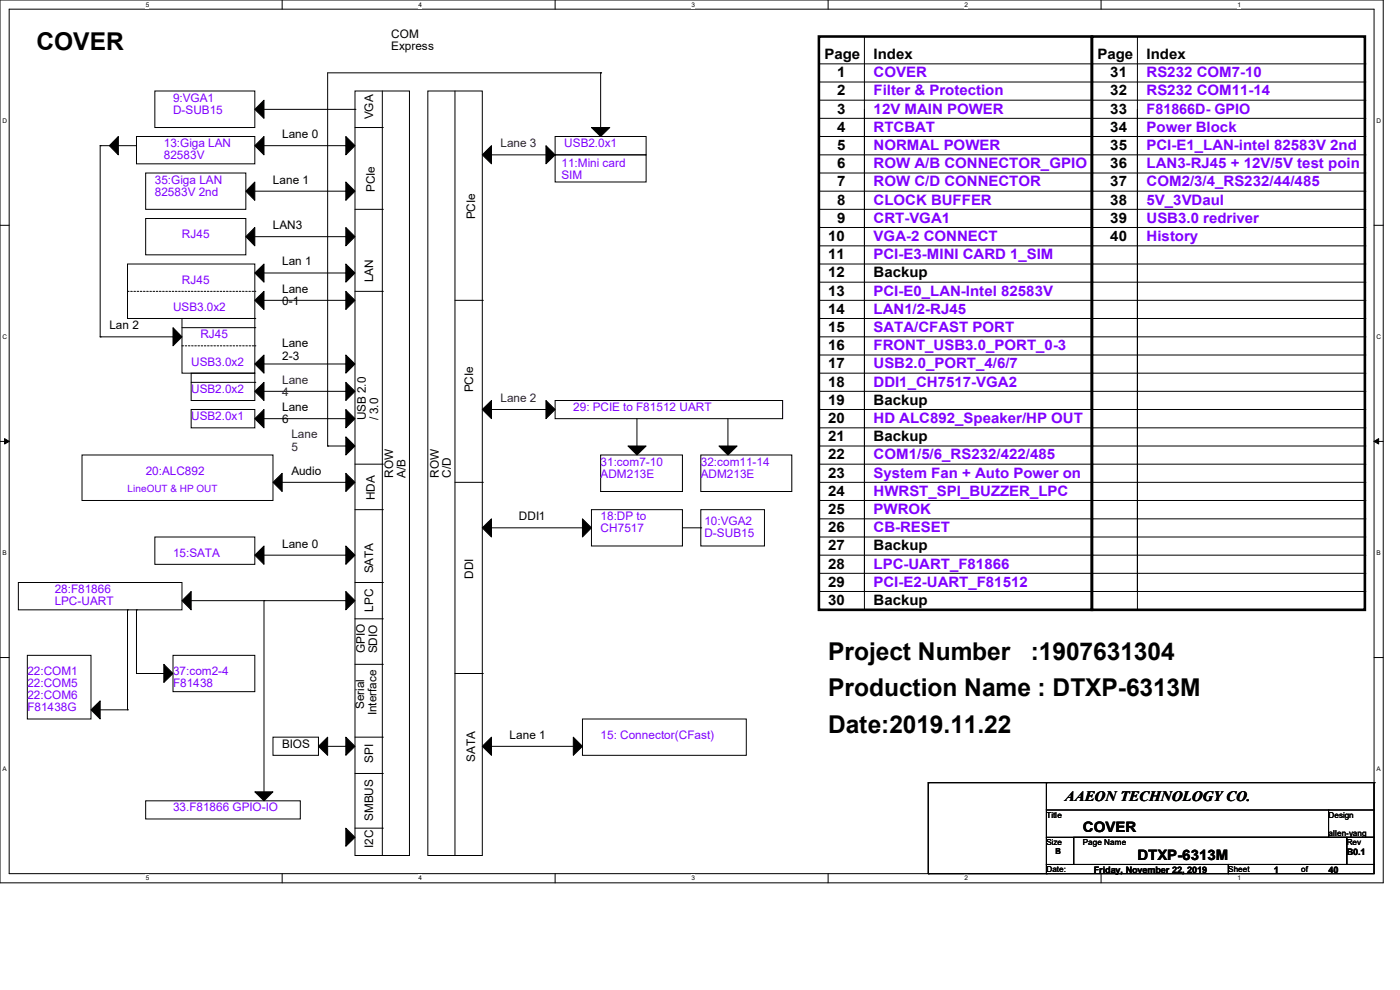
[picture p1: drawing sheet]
<svg xmlns="http://www.w3.org/2000/svg" width="297mm" height="210mm" viewBox="0 0 297 210" stroke-linecap="round" stroke-linejoin="round" font-family="sans-serif">
<path d="M0 0h293.5v187.3h-293.5zM1.9 1.9h289.6v183.4h-289.6z" fill="none" stroke="#000" stroke-width=".21"/>
<g fill="#fff">
<path d="M30.9 .2h.8v1.5h-.8z"/>
<path d="M30.9 185.5h.8v1.6h-.8z"/>
</g>
<path d="M59.9 0v1.9M59.9 185.3v2" fill="none" stroke="#000" stroke-width=".21"/>
<g fill="#fff">
<path d="M88.8 .2h.8v1.5h-.8z"/>
<path d="M88.8 185.5h.8v1.6h-.8z"/>
</g>
<path d="M117.8 0v1.9M117.8 185.3v2" fill="none" stroke="#000" stroke-width=".21"/>
<g fill="#fff">
<path d="M146.7 .2h.8v1.5h-.8z"/>
<path d="M146.7 185.5h.8v1.6h-.8z"/>
</g>
<path d="M175.7 0v1.9M175.7 185.3v2" fill="none" stroke="#000" stroke-width=".21"/>
<g fill="#fff">
<path d="M204.6 .2h.8v1.5h-.8z"/>
<path d="M204.6 185.5h.8v1.6h-.8z"/>
</g>
<path d="M233.6 0v1.9M233.6 185.3v2" fill="none" stroke="#000" stroke-width=".21"/>
<g fill="#fff">
<path d="M262.6 .2h.7v1.5h-.7z"/>
<path d="M262.6 185.5h.7v1.6h-.7z"/>
<path d="M.5 24.8h1v1.6h-1z"/>
<path d="M292 24.8h1v1.6h-1z"/>
<path d="M.5 70.7h1v1.5h-1z"/>
<path d="M292 70.7h1v1.5h-1z"/>
</g>
<path d="M0 47.8h1.9M291.5 47.8h2" fill="none" stroke="#000" stroke-width=".21"/>
<g fill="#fff">
<path d="M.5 116.5h.9v1.6h-.9z"/>
<path d="M292 116.5h.9v1.6h-.9z"/>
</g>
<path d="M0 93.6h1.9M291.5 93.6h2" fill="none" stroke="#000" stroke-width=".21"/>
<path d="M1 93l.9 .6-.9 .6zM291.5 93.6l1-.6v1.2z" fill="#000" stroke="#000" stroke-width=".21"/>
<g fill="#fff">
<path d="M.5 162.4h.9v1.5h-.9z"/>
<path d="M292 162.4h.9v1.5h-.9z"/>
</g>
<g fill="none" stroke="#000" stroke-width=".21">
<path d="M32.9 19.3h21.2v7.8h-21.2zM75.3 19.3h11.6v162.2h-11.6zM81.1 19.3v162.2M90.8 19.3h11.5v162.2h-11.5zM96.5 19.3v162.2M127.4 15.5h.1M127.4 15.5h-57.9v79.1M127.4 15.5v11.6M173.7 17.4h115.9M173.7 13.5h115.9M183.4 7.7v121.7M231.6 17.4h.1"/>
<path d="M231.6 13.5h.1M241.3 7.7v121.7M289.6 17.4h.1M289.6 13.5h.1M21.3 30.9h.1M21.3 30.9h7.7M21.3 30.9v40.6M29 29h25.1v5.8h-25.1zM30.9 36.7h21.3v7.7h-21.3zM56 30.9h17.4M56 23.2h19.3M73.4 30.9h.1"/>
<path d="M75.3 23.2h.1M75.3 27.1h5.8M81.1 27.1h.1M103.9 32.9h.1M103.9 32.9h12.7M117.8 32.9h19.3v5.7h-19.3zM117.8 29h19.3v3.9h-19.3zM173.7 21.3h115.9M173.7 25.1h115.9M173.7 29h115.9M173.7 32.9h115.9M173.7 36.7h115.9"/>
<path d="M231.6 21.3h.1M231.6 25.1h.1M231.6 29h.1M231.6 32.9h.1M231.6 36.7h.1M289.6 21.3h.1M289.6 25.1h.1M289.6 29h.1M289.6 32.9h.1M289.6 36.7h.1M27.1 56h27v11.6h-27zM30.9 46.4h21.3v7.7h-21.3z"/>
<path d="M54.1 40.6h19.3M54.1 50.2h19.3M56 57.9h17.4M73.4 57.9h.1M73.4 40.6h.1M73.4 50.2h.1M75.3 44.4h5.8M81.1 44.4h.1M173.7 44.4h115.9M173.7 40.6h115.9M173.7 48.3h115.9M173.7 52.2h115.9"/>
<path d="M173.7 56h115.9M173.7 59.9h115.9M231.6 40.6h.1M231.6 44.4h.1M231.6 48.3h.1M231.6 52.2h.1M231.6 56h.1M231.6 59.9h.1M289.6 40.6h.1M289.6 44.4h.1M289.6 48.3h.1M289.6 52.2h.1"/>
<path d="M289.6 56h.1M289.6 59.9h.1M21.3 71.5h.1M21.3 71.5h15.4M36.7 71.5h.1M38.6 67.6h15.5v11.6h-15.5zM38.6 69.5h15.5M40.6 79.2h13.5v5.8h-13.5zM54.1 69.5h.1M56 63.7h17.4M56 77.2h17.4M73.4 77.2h.1"/>
<path d="M73.4 63.7h.1M75.3 61.8h5.8M81.1 61.8h.1M96.5 63.7h5.8M102.3 63.7h.1M173.7 63.7h115.9M173.7 67.6h115.9M173.7 71.5h115.9M173.7 75.3h115.9M173.7 79.2h115.9M231.6 63.7h.1M231.6 67.6h.1"/>
<path d="M231.6 71.5h.1M231.6 75.3h.1M231.6 79.2h.1M289.6 63.7h.1M289.6 67.6h.1M289.6 71.5h.1M289.6 75.3h.1M289.6 79.2h.1M17.4 96.5h40.5v9.7h-40.5zM40.6 86.9h13.5v3.9h-13.5zM40.6 81.1h13.5M54.1 81.1h.1"/>
<path d="M56 83h17.4M56 88.8h17.4M69.5 94.6h.1M69.5 94.6h3.9M73.4 83h.1M73.4 94.6h.1M73.4 88.8h.1M75.3 98.5h5.8M81.1 98.5h.1M103.9 86.9h.1M103.9 86.9h12.7M117.8 85h48.2v3.8h-48.2z"/>
<path d="M127.4 96.5h17.4v7.8h-17.4zM135.1 88.8v5.8M148.7 96.5h19.3v7.8h-19.3zM154.4 88.8v5.8M173.7 83h115.9M173.7 86.9h115.9M173.7 90.8h115.9M173.7 94.6h115.9M173.7 98.5h115.9M231.6 83h.1M231.6 86.9h.1M231.6 90.8h.1"/>
<path d="M231.6 94.6h.1M231.6 98.5h.1M289.6 83h.1M289.6 86.9h.1M289.6 90.8h.1M289.6 94.6h.1M289.6 98.5h.1M32.9 113.9h21.2v5.8h-21.2zM56 117.8h17.4M59.9 102.3h13.5M73.4 102.3h.1M73.4 117.8h.1"/>
<path d="M75.3 108.1h5.8M81.1 108.1h.1M96.5 102.3h5.8M102.3 102.3h.1M104.3 112h19.3M123.6 112h.1M125.5 108.1h19.3v7.7h-19.3zM144.8 112h3.9M148.7 108.1h13.5v7.7h-13.5zM148.7 112h.1M173.7 106.2h115.9M173.7 110.1h115.9"/>
<path d="M173.7 113.9h115.9M173.7 117.8h115.9M173.7 102.3h115.9M231.6 106.2h.1M231.6 110.1h.1M231.6 113.9h.1M231.6 117.8h.1M231.6 102.3h.1M289.6 106.2h.1M289.6 110.1h.1M289.6 113.9h.1M289.6 117.8h.1"/>
<path d="M289.6 102.3h.1M0 139.5h1.9M3.9 123.6h34.7v5.8h-34.7zM5.8 139h13.5v13.5h-13.5zM27.1 129.4h.1M27.1 129.4v21.2M29 129.4h.1M29 129.4v13.5M36.7 139h17.4v7.7h-17.4zM40.6 127.4h32.8M56 127.4h.1M56 127.4v40.6"/>
<path d="M73.4 127.4h.1M75.3 123.6h5.8M75.3 131.3h5.8M81.1 123.6h.1M81.1 131.3h.1M173.7 121.6h115.9M173.7 125.5h115.9M183.4 125.5h.1M183.4 129.4h.1M231.6 121.6h.1M231.6 125.5h.1M241.3 125.5h.1"/>
<path d="M241.3 129.4h.1M289.6 121.6h.1M289.6 125.5h.1M291.5 139.5h2M21.3 150.6h5.8M27.1 150.6h.1M29 142.9h.1M29 142.9h5.8M57.9 156.4h9.7v3.8h-9.7zM69.5 158.3h3.9M73.4 158.3h.1M75.3 140.9h5.8"/>
<path d="M75.3 156.4h5.8M81.1 140.9h.1M81.1 156.4h.1M96.5 142.9h5.8M102.3 142.9h.1M104.3 158.3h17.3M121.6 158.3h.1M123.6 152.5h34.7v7.7h-34.7zM30.9 169.9h32.8v3.8h-32.8zM75.3 164.1h5.8M75.3 175.7h5.8M81.1 164.1h.1"/>
<path d="M81.1 175.7h.1M196.9 166h.1M196.9 166h94.6M196.9 166v19.3M222 171.8h69.5v5.8h-69.5zM222 166h.1M222 166v5.8M222 177.6v5.8M227.8 177.6h57.9v5.8h-57.9zM281.9 177.6h.1M281.9 171.8v5.8M285.7 177.6h5.8v5.8h-5.8z"/>
<path d="M291.5 166h.1M291.5 166v5.8M81.1 181.5h.1M96.5 181.5h.1M196.9 185.3h.1M196.9 185.3h25.1M222 183.4h38.6v1.9h-38.6zM222 183.4h.1M222 185.3h.1M260.6 183.4h30.9v1.9h-30.9z"/>
</g>
<path d="M173.7 7.7h57.9v121.7h-57.9zM231.6 7.7h58v121.7h-58z" fill="none" stroke="#000" stroke-width=".55"/>
<path d="M27.1 61.8h27M38.6 73.4h15.5M38.6 67.6h15.5M54.1 73.4h.1M54.1 61.8h.1M54.1 67.6h.1" fill="none" stroke="#000" stroke-width=".21" stroke-dasharray=".3"/>
<g fill="#000" stroke="#000" stroke-width=".21">
<path d="M25.1 29v3.9l-1.9-2z" fill-rule="evenodd"/>
<path d="M56 21.3v3.8l-1.9-1.9z" fill-rule="evenodd"/>
<path d="M56 29v3.9l-1.9-2z" fill-rule="evenodd"/>
<path d="M73.4 29l1.9 1.9-1.9 2z" fill-rule="evenodd"/>
<path d="M73.4 38.6l1.9 2-1.9 1.9z" fill-rule="evenodd"/>
<path d="M104.3 30.9v3.9l-2-1.9z" fill-rule="evenodd"/>
<path d="M115.8 30.9l2 2-2 1.9z" fill-rule="evenodd"/>
<path d="M125.5 27.1h3.9l-2 1.9z" fill-rule="evenodd"/>
<path d="M54.1 38.6v3.9l-1.9-1.9z" fill-rule="evenodd"/>
<path d="M54.1 48.3v3.9l-1.9-2z" fill-rule="evenodd"/>
<path d="M54.1 57.9l1.9-1.9v3.9z" fill-rule="evenodd"/>
<path d="M73.4 56l1.9 1.9-1.9 2z" fill-rule="evenodd"/>
<path d="M73.4 48.3l1.9 1.9-1.9 2z" fill-rule="evenodd"/>
<path d="M36.7 69.5l1.9 2-1.9 1.9z" fill-rule="evenodd"/>
<path d="M54.1 77.2l1.9-1.9v3.9z" fill-rule="evenodd"/>
<path d="M54.1 63.7l1.9-1.9v3.9z" fill-rule="evenodd"/>
<path d="M73.4 61.8l1.9 1.9-1.9 2z" fill-rule="evenodd"/>
<path d="M73.4 75.3l1.9 1.9-1.9 2z" fill-rule="evenodd"/>
<path d="M54.1 83l1.9-1.9v3.9z" fill-rule="evenodd"/>
<path d="M54.1 88.8l1.9-1.9v3.9z" fill-rule="evenodd"/>
<path d="M73.4 81.1l1.9 1.9-1.9 2z" fill-rule="evenodd"/>
<path d="M73.4 92.7l1.9 1.9-1.9 1.9z" fill-rule="evenodd"/>
<path d="M73.4 86.9l1.9 1.9-1.9 2z" fill-rule="evenodd"/>
<path d="M102.3 86.9l2-1.9v3.8z" fill-rule="evenodd"/>
<path d="M115.8 85l2 1.9-2 1.9z" fill-rule="evenodd"/>
<path d="M133.2 94.6h3.9l-2 1.9z" fill-rule="evenodd"/>
<path d="M152.5 94.6h3.9l-2 1.9z" fill-rule="evenodd"/>
<path d="M54.1 117.8l1.9-2v3.9z" fill-rule="evenodd"/>
<path d="M57.9 102.3l2-1.9v3.9z" fill-rule="evenodd"/>
<path d="M73.4 100.4l1.9 1.9-1.9 2z" fill-rule="evenodd"/>
<path d="M73.4 115.8l1.9 2-1.9 1.9z" fill-rule="evenodd"/>
<path d="M102.3 112l2-1.9v3.8z" fill-rule="evenodd"/>
<path d="M123.6 110.1l1.9 1.9-1.9 1.9z" fill-rule="evenodd"/>
<path d="M40.6 125.5v3.9l-2-2z" fill-rule="evenodd"/>
<path d="M73.4 125.5l1.9 1.9-1.9 2z" fill-rule="evenodd"/>
<path d="M19.3 150.6l2-1.9v3.8z" fill-rule="evenodd"/>
<path d="M34.8 140.9l1.9 2-1.9 1.9z" fill-rule="evenodd"/>
<path d="M73.4 156.4l1.9 1.9-1.9 1.9z" fill-rule="evenodd"/>
<path d="M121.6 156.4l2 1.9-2 1.9z" fill-rule="evenodd"/>
<path d="M54.1 168h3.8l-1.9 1.9z" fill-rule="evenodd"/>
<path d="M69.5 156.4v3.8l-1.9-1.9z" fill-rule="evenodd"/>
<path d="M73.4 175.7l1.9 1.9-1.9 1.9z" fill-rule="evenodd"/>
<path d="M104.3 156.4v3.8l-2-1.9z" fill-rule="evenodd"/>
</g>
<g font-size="5.2">
<text x="7.7" y="10.6">COVER</text>
<text x="175.7" y="140">Project Number</text>
<text x="218.7" y="140">:1907631304</text>
<text x="175.7" y="147.7">Production Name : DTXP-6313M</text>
<text x="175.7" y="155.4">Date:2019.11.22</text>
</g>
<g font-size="3">
<text x="174.9" y="12.5">Page</text>
<text x="177.6" y="16.4">1</text>
<text x="185.3" y="12.5">Index</text>
<text x="232.8" y="12.5">Page</text>
<text x="235.5" y="16.4">31</text>
<text x="243.2" y="12.5">Index</text>
<text x="177.6" y="20.2">2</text>
<text x="235.5" y="20.2">32</text>
<text x="177.6" y="27.9">4</text>
<text x="177.6" y="24.1">3</text>
<text x="235.5" y="27.9">34</text>
<text x="235.5" y="24.1">33</text>
<text x="177.6" y="31.8">5</text>
<text x="177.6" y="35.7">6</text>
<text x="235.5" y="31.8">35</text>
<text x="235.5" y="35.7">36</text>
<text x="177.6" y="39.5">7</text>
<text x="235.5" y="39.5">37</text>
<text x="177.6" y="43.4">8</text>
<text x="177.6" y="47.2">9</text>
<text x="235.5" y="43.4">38</text>
<text x="235.5" y="47.2">39</text>
<text x="175.7" y="51.1">10</text>
<text x="235.5" y="51.1">40</text>
<text x="175.7" y="55">11</text>
<text x="175.7" y="58.8">12</text>
<text x="185.3" y="58.8">Backup</text>
<text x="175.7" y="62.7">13</text>
<text x="175.7" y="66.5">14</text>
<text x="175.7" y="70.4">15</text>
<text x="175.7" y="74.3">16</text>
<text x="175.7" y="78.1">17</text>
<text x="175.7" y="82">18</text>
<text x="175.7" y="85.9">19</text>
<text x="175.7" y="89.7">20</text>
<text x="185.3" y="85.9">Backup</text>
<text x="175.7" y="93.6">21</text>
<text x="185.3" y="93.6">Backup</text>
<text x="175.7" y="97.5">22</text>
<text x="175.7" y="101.3">23</text>
<text x="175.7" y="105.2">24</text>
<text x="175.7" y="109">25</text>
<text x="175.7" y="112.9">26</text>
<text x="175.7" y="116.8">27</text>
<text x="185.3" y="116.8">Backup</text>
<text x="175.7" y="120.6">28</text>
<text x="175.7" y="124.5">29</text>
<text x="175.7" y="128.3">30</text>
<text x="185.3" y="128.3">Backup</text>
<text x="225.9" y="169.9">AAEON TECHNOLOGY CO.</text>
<text x="229.7" y="176.6">COVER</text>
<text x="241.3" y="182.4">DTXP-6313M</text>
</g>
<g font-size="3" fill="#8000ff">
<text x="185.3" y="16.4">COVER</text>
<text x="243.2" y="16.4">RS232 COM7-10</text>
<text x="185.3" y="20.2">Filter &amp; Protection</text>
<text x="243.2" y="20.2">RS232 COM11-14</text>
<text x="185.3" y="27.9">RTCBAT</text>
<text x="185.3" y="24.1">12V MAIN POWER</text>
<text x="243.2" y="24.1">F81866D- GPIO</text>
<text x="243.2" y="27.9">Power Block</text>
<text x="185.3" y="31.8">NORMAL POWER</text>
<text x="185.3" y="35.7">ROW A/B CONNECTOR_GPIO</text>
<text x="243.2" y="31.8">PCI-E1_LAN-intel 82583V 2nd</text>
<text x="243.2" y="35.7">LAN3-RJ45 + 12V/5V test poin</text>
<text x="185.3" y="39.5">ROW C/D CONNECTOR</text>
<text x="243.2" y="39.5">COM2/3/4_RS232/44/485</text>
<text x="185.3" y="43.4">CLOCK BUFFER</text>
<text x="185.3" y="47.2">CRT-VGA1</text>
<text x="243.2" y="43.4">5V_3VDaul</text>
<text x="243.2" y="47.2">USB3.0 redriver</text>
<text x="185.3" y="51.1">VGA-2 CONNECT</text>
<text x="243.2" y="51.1">History</text>
<text x="185.3" y="55">PCI-E3-MINI CARD 1_SIM</text>
<text x="185.3" y="62.7">PCI-E0_LAN-Intel 82583V</text>
<text x="185.3" y="70.4">SATA/CFAST PORT</text>
<text x="185.3" y="66.5">LAN1/2-RJ45</text>
<text x="185.3" y="74.3">FRONT_USB3.0_PORT_0-3</text>
<text x="185.3" y="82">DDI1_CH7517-VGA2</text>
<text x="185.3" y="78.1">USB2.0_PORT_4/6/7</text>
<text x="185.3" y="89.7">HD ALC892_Speaker/HP OUT</text>
<text x="185.3" y="97.5">COM1/5/6_RS232/422/485</text>
<text x="185.3" y="101.3">System Fan + Auto Power on</text>
<text x="185.3" y="105.2">HWRST_SPI_BUZZER_LPC</text>
<text x="185.3" y="109">PWROK</text>
<text x="185.3" y="112.9">CB-RESET</text>
<text x="185.3" y="124.5">PCI-E2-UART_F81512</text>
<text x="185.3" y="120.6">LPC-UART_F81866</text>
</g>
<g font-size="2.5">
<text x="83" y="8">COM</text>
<text x="83" y="10.6">Express</text>
<text x="59.9" y="29.3">Lane 0</text>
<text x="79.2" y="25.3" transform="rotate(-90 79.2 25.3)">VGA</text>
<text x="57.9" y="38.9">Lane 1</text>
<text x="79.5" y="40.8" transform="rotate(-90 79.5 40.8)">PCIe</text>
<text x="100.8" y="46.5" transform="rotate(-90 100.8 46.5)">PCIe</text>
<text x="57.9" y="48.6">LAN3</text>
<text x="59.9" y="56.3">Lan 1</text>
<text x="79.2" y="59.9" transform="rotate(-90 79.2 59.9)">LAN</text>
<text x="59.9" y="62.1">Lane</text>
<text x="59.9" y="64.7">0-1</text>
<text x="23.2" y="69.8">Lan 2</text>
<text x="59.9" y="73.7">Lane</text>
<text x="59.9" y="76.3">2-3</text>
<text x="100.4" y="83.2" transform="rotate(-90 100.4 83.2)">PCIe</text>
<text x="59.9" y="87.2">Lane</text>
<text x="59.9" y="89.8">6</text>
<text x="77.6" y="89.2" transform="rotate(-90 77.6 89.2)">USB 2.0</text>
<text x="80.2" y="89.2" transform="rotate(-90 80.2 89.2)">/ 3.0</text>
<text x="61.8" y="100.7">Audio</text>
<text x="83.4" y="101.3" transform="rotate(-90 83.4 101.3)">ROW</text>
<text x="86" y="101.3" transform="rotate(-90 86 101.3)">A/B</text>
<text x="93.1" y="101.3" transform="rotate(-90 93.1 101.3)">ROW</text>
<text x="95.7" y="101.3" transform="rotate(-90 95.7 101.3)">C/D</text>
<text x="79.5" y="106.2" transform="rotate(-90 79.5 106.2)">HDA</text>
<text x="110.1" y="110.4">DDI1</text>
<text x="59.9" y="116.2">Lane 0</text>
<text x="79.2" y="121.6" transform="rotate(-90 79.2 121.6)">SATA</text>
<text x="100.4" y="122.8" transform="rotate(-90 100.4 122.8)">DDI</text>
<text x="79.2" y="129.8" transform="rotate(-90 79.2 129.8)">LPC</text>
<text x="77.4" y="138.6" transform="rotate(-90 77.4 138.6)">GPIO</text>
<text x="80" y="138.6" transform="rotate(-90 80 138.6)">SDIO</text>
<text x="77.3" y="150.4" transform="rotate(-90 77.3 150.4)">Serial</text>
<text x="79.8" y="151.8" transform="rotate(-90 79.8 151.8)">Interface</text>
<text x="59.9" y="158.6">BIOS</text>
<text x="79.2" y="161.8" transform="rotate(-90 79.2 161.8)">SPI</text>
<text x="100.8" y="161.6" transform="rotate(-90 100.8 161.6)">SATA</text>
<text x="108.1" y="156.7">Lane 1</text>
<text x="79.2" y="179.9" transform="rotate(-90 79.2 179.9)">I2C</text>
<text x="79.2" y="174.2" transform="rotate(-90 79.2 174.2)">SMBUS</text>
</g>
<g font-size="2.5" fill="#8000ff">
<text x="36.7" y="21.5">9:VGA1</text>
<text x="36.7" y="24.1">D-SUB15</text>
<text x="34.8" y="31.2">13:Giga LAN</text>
<text x="34.8" y="33.8">82583V</text>
<text x="119.1" y="35.5">11:Mini card</text>
<text x="119.7" y="31.2">USB2.0x1</text>
<text x="32.9" y="38.9">35:Giga LAN</text>
<text x="32.9" y="41.5">82583V 2nd</text>
<text x="119.1" y="38.1">SIM</text>
<text x="38.6" y="50.5">RJ45</text>
<text x="36.7" y="66">USB3.0x2</text>
<text x="38.6" y="60.2">RJ45</text>
<text x="42.5" y="71.8">RJ45</text>
<text x="40.6" y="77.6">USB3.0x2</text>
<text x="40.6" y="83.4">USB2.0x2</text>
<text x="40.6" y="89.1">USB2.0x1</text>
<text x="121.6" y="87.2">29: PCIE to F81512 UART</text>
<text x="30.9" y="100.7">20:ALC892</text>
<text x="127.4" y="98.8">31:com7-10</text>
<text x="127.4" y="101.3">ADM213E</text>
<text x="148.7" y="98.8">32:com11-14</text>
<text x="148.7" y="101.3">ADM213E</text>
<text x="127.4" y="110.4">18:DP to</text>
<text x="127.4" y="112.9">CH7517</text>
<text x="149.4" y="111.3">10:VGA2</text>
<text x="149.4" y="113.9">D-SUB15</text>
<text x="36.7" y="118.1">15:SATA</text>
<text x="11.6" y="125.8">28:F81866</text>
<text x="11.6" y="128.4">LPC-UART</text>
<text x="5.8" y="143.2">22:COM1</text>
<text x="36.7" y="143.2">37:com2-4</text>
<text x="5.8" y="145.8">22:COM5</text>
<text x="5.8" y="148.3">22:COM6</text>
<text x="36.7" y="145.8">F81438</text>
<text x="5.8" y="150.9">F81438G</text>
<text x="127.4" y="156.7">15: Connector(CFast)</text>
<text x="36.7" y="172.1">33.F81866 GPIO-IO</text>
</g>
<g font-size="2.5" fill="#400040">
<text x="106.2" y="31.2">Lane 3</text>
<text x="59.9" y="81.4">Lane</text>
<text x="59.9" y="84">4</text>
<text x="106.2" y="85.3">Lane 2</text>
<text x="61.8" y="93">Lane</text>
<text x="61.8" y="95.6">5</text>
</g>
<text font-size="2.1" fill="#8000ff" x="27.1" y="104.3">LineOUT &amp; HP OUT</text>
<g font-size="1.9">
<text x="232.1" y="185.2">Friday, November 22, 2019</text>
<text x="270.3" y="185.2">1</text>
<text x="281.9" y="185.2">40</text>
<text x="285.7" y="181.3">B0.1</text>
</g>
<g font-size="1.7">
<text x="222" y="173.4">Title</text>
<text x="281.8" y="173.4">Design</text>
<text x="222" y="179.2">Size</text>
<text x="229.7" y="179.2">Page Name</text>
<text x="281.8" y="177.3">allen-yang</text>
<text x="285.7" y="179.2">Rev</text>
<text x="222" y="185">Date:</text>
<text x="223.9" y="181.1">B</text>
<text x="260.6" y="185">Sheet</text>
<text x="276" y="185">of</text>
</g>
<g font-size="1.4">
<text x="30.9" y="1.4">5</text>
<text x="88.8" y="1.4">4</text>
<text x="146.7" y="1.4">3</text>
<text x="204.6" y="1.4">2</text>
<text x="262.6" y="1.4">1</text>
<text x=".5" y="26.1">D</text>
<text x="292" y="26.1">D</text>
<text x=".5" y="71.9">C</text>
<text x="292" y="71.9">C</text>
<text x=".5" y="117.8">B</text>
<text x="292" y="117.8">B</text>
<text x=".5" y="163.6">A</text>
<text x="292" y="163.6">A</text>
<text x="30.9" y="186.8">5</text>
<text x="88.8" y="186.8">4</text>
<text x="146.7" y="186.8">3</text>
<text x="204.6" y="186.8">2</text>
<text x="262.6" y="186.8">1</text>
</g>
</svg>
